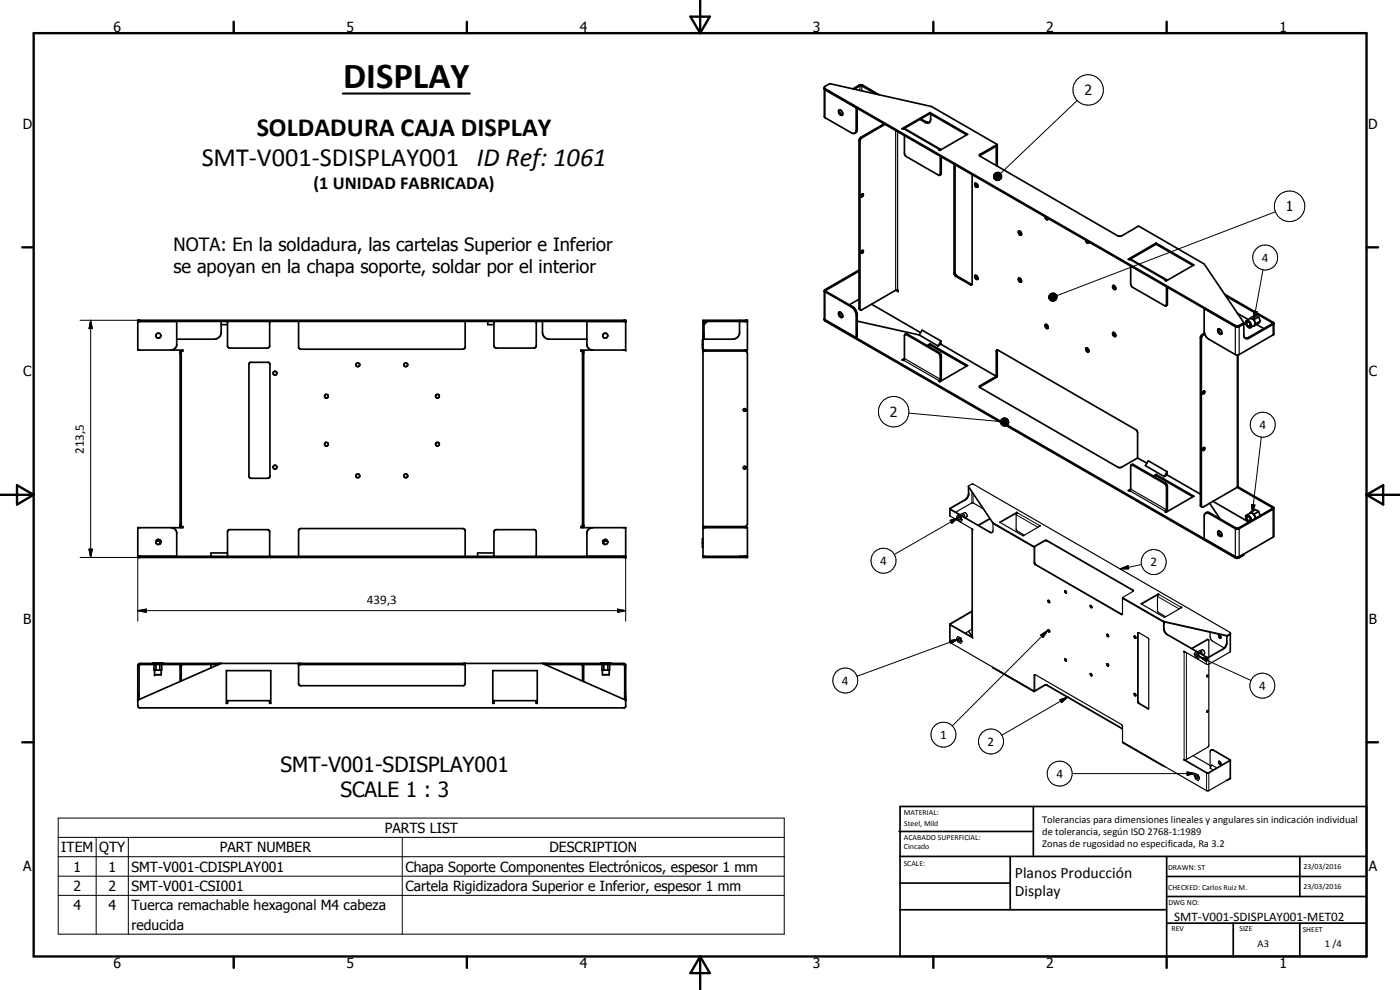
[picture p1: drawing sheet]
<svg xmlns="http://www.w3.org/2000/svg" width="420mm" height="297mm" viewBox="0 0 420 297" stroke-linecap="round" stroke-linejoin="round" font-family="sans-serif">
<g fill="none" stroke="#000" stroke-width=".51">
<path d="M247.4 26.2l.2 .4 123.1 71.1 .8 .1 1.8-1M247.4 26.2l.1 9 8.1 4.7 .4 .1 .6-.1 .4-.6v-7l-9.4-5.4M247.4 26.6l.2 .3M247.4 26.2l.2-.3 1.4-.8 30.6 6.9 19.7 11.3M247.6 26.9l123.1 71.1M251.8 33a1.08 1.08 0 0 1 1 1.5 .99 .99 0 0 1-1-.4 .99 .99 0 0 1 0-1.1zM252 33a1.21 1.21 0 0 0 .8 1.5M255.9 26.7l1.9-1.1 .8-.2 5.3 3M256.4 26.8l2.1-1.1 4.4 2.5M257.2 32.4v6.5l-.1 .6-.6 .5M265.4 37.1l-7.1 4.1-.5 1v50.3l.5 .5M265.6 37.3l-7 4.1-.5 .8v50.6l.2 .2"/>
<path d="M271.2 38.7l.4-.1 10.7 6.2M276.1 35.8l1.8 1 1.1-.1M276.4 35.7l1.9 1h.6M279.1 33.8v.3M279.1 33.8l11.3 6.5-8.3 4.8-.3-.1 .5-.2M279.1 33.8l-8.4 4.8 .5 .1M279.1 34.1l-7.9 4.6M279.1 34.1l11 6.4M279.3 34.2v1.8l-.3 .7M258.6 58.3l.4-.1a.53 .53 0 0 1 0 .5 .53 .53 0 0 1-.5 .3zM258.8 58.2l-.4 .6M271.4 40.6v5.4l.3 .7 10.1 5.9h.2"/>
<path d="M282.2 46.9v5.5l-.2 .2M282.3 44.8l.1 .1M282.5 47v5.2l-.5 .4M286.3 49.3v32.7l.6 1 4.4 2.5 .4-.1v-.3v-32.7M286.6 49.4v32.4l.6 1 4.5 2.5M292.6 55a.71 .71 0 0 1 .7 .4 .71 .71 0 0 1-.1 .8l-.5-.3zM292.8 55l.1 .6 .5 .4M294 46.7l41.6 24.2 1-.1 5.1-3 19.7 11.4 11.9 17.6M294 46.8l5.3-3.1-.3 .1v5.9M299.3 43.3v6.6M299.3 43.3l-5.1 3-.2 .4M258.8 75.1l-.4 .7"/>
<path d="M259 75.1l-.5 .3-.1 .4M259 75.1v.1M259 75.2a.53 .53 0 0 1-.5 .7l-.1-.1M305.8 69.3a.79 .79 0 0 1 .6 1.2 .8 .8 0 0 1-.6-1.2zM305.9 69.3l.1 .7 .5 .4M313.6 65a.71 .71 0 0 0 .9 .8M314 65.2l.5 .6M314.6 65.6l-.1 .2M325.8 72.1l.5 .8h.4l.1-.3M326.2 72.3l.6 .5M339.3 79.8v5.4l.3 .7 10.1 5.9h.2M347 72.9v.4"/>
<path d="M347 72.9l11.3 6.6-8.4 4.8-.2-.2 .5-.1M347 72.9l-8.4 4.9 .3 .1 .5-.1 10.8 6.2M347 73.3l-8 4.6M347 73.3l11 6.3M41.3 96.1h146.5v8.9h-13.5v.3h.9v52.7h-.9v.3h13.5v9h-146.5v-9h13.6v-.3h-.9v-52.7h.9v-.3h-13.6zM41.3 96.4h146.5M53 96.4v7.2a1.8 1.8 0 0 1-1.6 1.4M66.4 96.4v3.3a2 2 0 0 1-2 2.1h-11.4M66.4 97.4h1.9M68.3 96.4v7.5l.6 .5 11.7-.1 .3-.4v-7.5M89.6 96.4v7.9l.6 .5h48.7l.6-.4 .1-.3v-7.7M146.4 96.4v1h1.8"/>
<path d="M148.2 96.4v7.4l.3 .4 .4 .2 11.7-.1 .3-.5v-7.4M162.8 96.4v3.3a2 2 0 0 0 2 2.1h11.3M176.1 96.4v6.9a1.73 1.73 0 0 0 1.7 1.7M211 96.4h13.3M211.3 96.4v5.4M212.3 96.4l-1 1M221.9 96.1v4a2.09 2.09 0 0 1-1.9 1.7h-9M247.4 87.2v8.8l.2 .3 123.1 71.1h1.2l1.4-.9v-.3l-1.4 .8M247.4 87.2l8.2 4.9a3.6 3.6 0 0 1 1.4 2.2v7M247.4 95.6l.2 .4M247.6 96l9.4 5.3M247.6 96l123.1 71"/>
<path d="M251.8 93.7a1.13 1.13 0 0 1 1.1 1.4 .9 .9 0 0 1-1.1-.3 .9 .9 0 0 1 0-1.1zM252 93.6a1.27 1.27 0 0 0 .8 1.5M257.2 96.4l18.7 4.1M257.8 81.4l-10 5.7 .1 .3 7.9 4.6a3 3 0 0 1 1.4 2.4v6.8l-.2 .1M257.8 81l-10.2 5.9-.2 .3M257.8 89.8l-2.9 1.6M261.6 91.3l14.7 8.5M268.8 87.1h.6l.1 .4zM268.8 87.1l-10.5 5.9M292.6 82.7l.1-.1a.74 .74 0 0 1 .7 .4 .74 .74 0 0 1-.2 .9 .89 .89 0 0 1-.6-1.2zM292.8 82.6l.1 .7 .5 .4M305.7 83.5a.72 .72 0 0 1 .7 .4 .72 .72 0 0 1 0 .8 .8 .8 0 0 1-.7-1.2z"/>
<path d="M305.9 83.4a.9 .9 0 0 0 .6 1.1M313.9 97.3a.66 .66 0 0 0-.1 .8 .66 .66 0 0 0 .7 .4M313.9 97.3l.5 .3 .1 .9M313.9 97.3a.92 .92 0 0 0 .6 1.1M334 85.7a.74 .74 0 0 1 .7 .3 .74 .74 0 0 1 0 .9l-.7-.5zM334 99.8l.1-.1a.86 .86 0 0 1 .6 1.3l-.7-.5zM334.2 85.6v.5l.6 .6M334.2 99.7a1 1 0 0 0 .6 1.1M350.1 86v5.4l-.2 .4M350.2 84l.1 .1M350.3 86.2v5.2l-.4 .4M361.5 100l.6 1.2 .7 .6 7.9 4.6 .8 .1"/>
<path d="M361.5 100l-1 .6-.3 .7v50.3l.5 .5M365.6 98.7a1.04 1.04 0 0 1 1 1.5 .99 .99 0 0 1-1-.4 .99 .99 0 0 1 0-1.1zM365.8 98.7a1.18 1.18 0 0 0 .8 1.5M367.5 88.3l14.5 8.4 .3 .3M367.9 88.8l14 8.1-7.2 4.4-1 .1M370.7 98l-9.3-5.4 .1 7.4M371.4 94l3.2 1.9M371.4 94.1l.1 .1M373.3 96.8v3.9a1.02 1.02 0 0 0 .6 .9 1.02 1.02 0 0 0 1.1-.2l7.3-4.4M373.3 97.2l-1.6 .8h-1M374 96.3a1.04 1.04 0 0 1 1.5 1.1 .59 .59 0 0 1-.1 .8 .59 .59 0 0 1-.8-.1 1.42 1.42 0 0 1-.6-1.8zM374.2 96.6a.75 .75 0 0 1 .9 .4 .75 .75 0 0 1-.2 1 1.02 1.02 0 0 1-.7-1.4z"/>
<path d="M375.4 95.3l.8 .6 .4 .6M375.4 95.3l-.3 .3M376.2 97.8h.1M376.3 95.9l-.9-.4-1.3 .7M376.3 95.9l.3 .6M376.6 97.5l-1.3 .8M376.6 96.5v1M376.6 96.5l.2 .7M376.6 97.5l-.3 .3M376.8 97.2l-.2 .3M377.1 97.4l2.2 1.2M377.7 95.1l-.9-.6-1.4 .8"/>
<path d="M377.7 95.1l.5 1.3M377.7 95.1l-1.4 .8M378.2 96.4l-.5 .6-1.4 .8M378.2 96.4l-1.4 .8M382.3 97l-.1 3.4-10.7 6.1M54.4 105.3v52.7M74.9 108.9l.3-.2h5.3l.5 .6v33.5l-.2 .5-.5 .2h-5l-.6-.5v-33.8zM174.8 105.3v52.7M210.8 103.3h.2M211 105h13.3v-8.9h-13.3v71.2h13.3v-9h-13.3M211 105.3h12.6l.5 .2 .2 .5v51.5l-.5 .5h-12.8M211 102.2l-.2-.2v2.7l.2-.2"/>
<path d="M211.3 105v.3M271.6 100.3l.4 .1 10 5.9 .2 .4v7.2l-.4 .4 .3 .2M271.6 100.3l.7-.1 9.8 5.7 .2 .3 .2 .4v7.2l-.5 .7M271.6 100.3l-.2 .4v7l-.2 .4-.5-.1 .7-.4M275.9 100.5l.8-1.4 5.7 3.2M275.9 100.5l5.6 3.3M279.1 103.5l-.6 .3M279.1 103.2l-.9 .5M279.1 103.2l11.3 6.5-8.3 4.8M279.1 103.2v.3M279.1 103.5l11 6.4M282.4 103.3l16.6 9.6"/>
<path d="M282.4 102.3l-.9 1.5M282.4 103.3l-.9 .5M282.4 102.3v1M294 116.1l41.6 24.2h.9l4.9-2.9M299 112.9v-7.5l.4-.4 41.6 24 .4 .7v7.7M299 112.9l.3-.2-5.2 3-.1 .4M299.3 105v8.1l-5.3 3.1M325.9 104.5a.69 .69 0 0 1 .8 .3 .69 .69 0 0 1-.2 .9l-.6-.6zM326.2 104.4l.1 .7 .5 .4M361 117.6l.3-.3a.41 .41 0 0 1 .2 .6 .41 .41 0 0 1-.6 .1zM361.3 117.3l-.4 .7M361.6 100.2l-.8 .6-.3 .7v50.3l.2 .3"/>
<path d="M371.5 106.5v39.5M339.5 139.5h.3l9.7 5.6 .4 .4 .2 .6v6.9l-.4 .5 .2 .2M339.5 139.5l.7-.1 9.9 5.8 .2 .6v7.2l-.4 .7M339.5 139.5l-.2 .4v6.9M341.4 137.4l2.8 1.6M361.2 134.3a.43 .43 0 0 1 .4 .5 .43 .43 0 0 1-.5 .4l-.2-.3zM361.3 134.3l-.1 .4-.3 .3M51.4 158.3a1.8 1.8 0 0 1 1.6 1.4v7.2M177.8 158.3a1.73 1.73 0 0 0-1.7 1.7v6.9M211.3 158v.3M338.6 147.2l.7-.4-.4 .5zM347 142.7l-.6 .3"/>
<path d="M347 142.4l-.9 .4M347 142.4l11.3 6.5-8.4 4.8M347 142.4v.3M347 142.7l11 6.4M350.3 142.5l9.9 5.8M350.3 141.5l-.9 1.5M350.3 142.5l-.9 .5M350.3 141.5v1M350.3 141.5l-5.7-3.2-.9 1.4 5.7 3.3M363 151l3.2 4.7M364 150.4l10.8 6.2a1.46 1.46 0 0 1-.7-2M365.6 159.4a1.05 1.05 0 0 1 1 1.5 1.03 1.03 0 0 1-1-.4 1.03 1.03 0 0 1 0-1.1z"/>
<path d="M365.8 159.3a1.21 1.21 0 0 0 .8 1.5M371.3 146.2l10.5 6.1M371.3 146.2l-10.2 5.9h-.4M371.5 146l10.5 6.1 .3 .3M371.5 146l-.2 .2M374.1 154.6a1.42 1.42 0 0 1 1.5 1.6M374.2 155a.89 .89 0 0 1 .9 .4 .89 .89 0 0 1 0 .9 1.03 1.03 0 0 1-.9-1.3zM375.4 153.7l.4 .3M375.4 153.7l-.3 .3M375.8 154l-.6-.1-1.1 .7M375.8 154l.8 .9M375.8 154l.5 .3"/>
<path d="M376.3 154.3l.3 .6M376.6 154.9l.1 .6M376.6 154.9l.2 .6M377.7 153.5l-.9-.6-1.4 .8M377.7 153.5l.5 1.2M377.7 153.5l-1.4 .8M381.8 152.3h.1M381.8 152.3v.3l-10.3 5.9h-.5l-8.1-4.7-.6-.1-.5 .3M382.3 152.4l-.1 8.7-10.3 5.9M382.3 152.4l-.3 .4-10.7 6-8.5-4.7a.89 .89 0 0 0-1-.1 .89 .89 0 0 0-.4 .9v6.8l9.3 5.3M41.3 166.9h146.5M46.8 162.6a.65 .65 0 0 1 .9-.3 .65 .65 0 0 1 .3 .9"/>
<path d="M47.3 161.9h.5M47.4 161.9a.75 .75 0 0 0-.6 1 .75 .75 0 0 0 1.2 .3M47.5 161.9l.8 .6M47.6 161.9h.2M47.8 161.9l.5 .6M48 162.1l.3 .4M48.3 162.5l-.3 .7M68.3 166.9v-7.5l.4-.5 11.9 .1 .3 .4v7.5M68.3 165.9h-5v1M89.6 166.9v-7.8l.6-.5h48.7l.4 .1 .3 .6v7.6M148.2 166.9v-7.3l.5-.7 11.9 .1 .3 .6v7.3M148.2 165.9h-4.9v1"/>
<path d="M181.1 162.1l-.2 .3M181.4 161.9h.5M181.5 161.9l-.4 .2M181.6 161.9l-.7 .5M181.7 161.9h.2M181.9 161.9a.74 .74 0 0 1 .4 1 .74 .74 0 0 1-.9 .4 .74 .74 0 0 1-.5-.9M182.4 162.6a.65 .65 0 0 0-.9-.3 .65 .65 0 0 0-.2 .9M210.8 162.9h.2M211 166.9h13.3M211 161.7l-.2-.1v2.7l.2-.2M221.9 166.9v.4M370.7 167h1.2"/>
<path d="M41.6 199.3l.5-.2h145l.7 .5v12.3l-.5 .5h-145.4l-.6-.6v-12zM46 199.1l-.2-.2h3.1l-.1 .2M46.2 199.4v1.7h2.3v-1.7M46.6 198.9l.1 .2M46.8 199.4v1.7M48 199.4v1.7M48.2 198.9l-.1 .2M54.1 199.4l-.1 5.1M54.7 199.4l-.3 .2v4.7M63.3 199.4v1M65.6 199.4h-23.7l-.2 .2v10.3M66.4 199.1l-25.1 11"/>
<path d="M89.6 199.1v6.1l.5 .5h49l.5-.6v-6M89.6 199.4h50M162.8 199.1l25 11M163.6 199.4h23.7l.2 .4v10.1M174.4 199.4l.4 .4v4.5M175 199.4l.2 5.1M180.4 199.1l-.1-.2h3l-.1 .2M180.7 199.4v1.7h2.3v-1.7M181 198.9l.1 .2M181.2 199.4v1.7M182.4 199.4v1.7M182.6 198.9l-.1 .2"/>
<path d="M46.4 201.1v1.3h2v-1.3M67.9 201.2h13.4v9.8h-.4v-.8h-12.6v.8h-.4zM147.9 201.2h13.3v9.8h-.3v-.8h-12.7v.8h-.3zM180.8 201.1v1.3h2v-1.3M269.8 249.5h40.3M270.1 242h140v45h-140zM270.1 257h140M303.2 257v16M310.1 242v15M350.1 257v30M390.1 257v12M270.1 265h33.1"/>
<path d="M270.1 273h80M350.1 277h60M350.1 269h60M350.1 263h60M370.1 277v10M390.1 277v10"/>
<circle cx="47.5" cy="100.7" r=".76"/>
<circle cx="82.5" cy="112" r=".58"/>
<circle cx="97.9" cy="118.9" r=".58"/>
<circle cx="107.4" cy="109.4" r=".57"/>
<circle cx="121.8" cy="109.4" r=".57"/>
<circle cx="131.3" cy="118.9" r=".57"/>
<circle cx="181.7" cy="100.7" r=".76"/>
<circle cx="98" cy="133.3" r=".57"/>
<circle cx="131.3" cy="133.3" r=".56"/>
<circle cx="223.5" cy="123" r=".4"/>
<circle cx="82.5" cy="140.2" r=".57"/>
<circle cx="107.4" cy="142.8" r=".58"/>
<circle cx="121.8" cy="142.8" r=".58"/>
<circle cx="223.5" cy="140.3" r=".41"/>
</g>
<g fill="#000">
<circle cx="68.3" cy="96.4" r=".25"/>
<circle cx="80.9" cy="96.4" r=".25"/>
<circle cx="148.2" cy="96.4" r=".25"/>
<circle cx="160.9" cy="96.4" r=".25"/>
<circle cx="187.8" cy="96.4" r=".25"/>
<circle cx="187.8" cy="96.1" r=".25"/>
<circle cx="54.4" cy="105.3" r=".25"/>
<circle cx="187.8" cy="105" r=".25"/>
<circle cx="211" cy="105" r=".25"/>
<circle cx="211" cy="101.8" r=".25"/>
<circle cx="211" cy="105.3" r=".25"/>
<circle cx="54" cy="158" r=".25"/>
<circle cx="54.4" cy="158" r=".25"/>
<circle cx="174.8" cy="158" r=".25"/>
<circle cx="175.2" cy="158" r=".25"/>
<circle cx="187.8" cy="158.3" r=".25"/>
<circle cx="211" cy="158.3" r=".25"/>
<circle cx="211" cy="158" r=".25"/>
<circle cx="288.3" cy="154.9" r=".18"/>
<circle cx="289.6" cy="155.2" r=".18"/>
<circle cx="305.2" cy="153.9" r=".18"/>
<circle cx="187.8" cy="167.3" r=".25"/>
<circle cx="187.8" cy="166.9" r=".25"/>
<circle cx="211" cy="166.9" r=".25"/>
<circle cx="347.6" cy="178.4" r=".18"/>
<circle cx="89.6" cy="199.4" r=".25"/>
<circle cx="89.6" cy="199.1" r=".25"/>
<circle cx="288.3" cy="191.4" r=".18"/>
<circle cx="41.3" cy="210.1" r=".25"/>
<circle cx="46.4" cy="202.4" r=".25"/>
<circle cx="68.3" cy="210.2" r=".25"/>
<circle cx="80.9" cy="210.2" r=".25"/>
<circle cx="148.2" cy="210.2" r=".25"/>
<circle cx="160.9" cy="210.2" r=".25"/>
<circle cx="187.8" cy="210.1" r=".25"/>
<circle cx="355.5" cy="227.9" r=".18"/>
<circle cx="359.6" cy="232.6" r=".18"/>
</g>
<g fill="none" stroke="#000" stroke-width=".35">
<path d="M247.6 26.6v8.7M257.2 38.9l-.2 .2M258.1 25.8v1.3M258.6 25.8v1.5M268.8 39.2v47.9M269.4 39.5v47.6M271.2 38.7l10.7 6.3M277.9 36.5l-.3 .2M257.8 42.2l.3 .1M258.3 41.2l.3 .2M282.5 52.1l-.3 .1M294.2 46.3v.3"/>
<path d="M339 77.9l10.8 6.3M247.6 86.9l.3 .2v.3l-.3 .1v8.8M255.8 92l-.2 .1M257.2 94.4l-.2 .2M257.8 92.5l.3 .1M286.6 81.8l-.3 .2M287.2 82.8l-.3 .2M291.5 85.3l-.3 .1M350.3 91.2l-.2 .2M370.7 97.7v8.7M371.9 97.7v8.7M381.8 96.8v.4"/>
<path d="M382 97.3v3.2M271.2 108.1l10.7 6.3M271.4 107.6l10.8 6.2 .3-.2M272.3 100.2l-.3 .2M281.9 105.8l-.3 .2M282.5 106.8l-.3 .1M294.2 115.7v.3M299.3 105.2l-.3 .2M360.2 101.3l.3 .2M360.8 100.3l.3 .2M371.3 106.6v39.6M374.7 101.3l.3 .1"/>
<path d="M340.2 139.4l-.3 .2M285 152.7l12.4 7.2 .6-.4v-2.7M285 152.7l.1 2.1 6.8 4v.2l-.2-.3M287.6 155.1h.3l.3 .3v.6l-.6-.4zM288.2 154.4l.5-.3 .6 .3M288.3 154.9l-.8-.4-.4 .6 .4 1 .8 .5 .4-.6M288.3 154.9l.4 1.1M288.8 154.1l.6-.3a.8 .8 0 0 1 .8 .6 .8 .8 0 0 1-.5 .9M289.3 154.4l.3 .8M289.3 154.4l-.6 .4M289.6 155.2h.1M290.6 145.8v2.5l-.6 1.3-5 3.1"/>
<path d="M290.6 146l7.4 11.1 12.3 7.1M290.6 145.8l1-.5h.6l77.1 44.5-.1 5.8-6.4 3.7M290.6 145.8l7.4 11M290.8 146.3v2.1a2.1 2.1 0 0 1-1.1 1.6l-4.4 2.7 11.9 6.9 .6 .1M291.7 158.7v32.3M291.7 158.7h.1M295.1 152.7l-3.2-1.9-5.1 2.9M297 155.6l-3.4 1.9M297.1 155.7l-3.3 1.9M298 156.8l12.3 7.2M305.2 153.7l-5.2 3 7.1 4.1 5.2-3.1-.2-.1M305.2 153.7l.2 .1-.4 .5v4.6l.3 .4 2.1 1.3"/>
<path d="M305.2 153.7v.2l-5 2.9M312.1 157.6l-.4 .5M312.1 157.6v.3M339 147.2l10.8 6.4M339.3 146.8l10.8 6.2 .2-.2M349.8 144.9l-.3 .2M350.3 146l-.2 .1M360.2 151.6l.3 .2M363.1 153.9l-.3 .2M371 158.5l-.3 .1v8.8M371.6 158.5l.3 .1v8.8M382 152.1l-.2 .2v.3l.2 .2v8.4"/>
<path d="M310.3 164.2l.2-.1v4.8l.4 .5 25.9 14.9M310.3 164v4.9l.3 .5 25.9 15h.3M310.3 164l3.2-1.9h.7l25.9 15v.3l-3.2 1.9M310.3 164.2l3.2-1.9h.7l26 15M319.6 177.2l.4 .2 .1 .5-.5-.2zM319.7 177.2l.4 .7M336.9 179.3l-.1 5.1M336.9 179.5l12.3 7.1 19 4.3 1.1-.7M336.9 179.3l12.3 7.1M347.6 178.2l-5.2 2.9 7.1 4.2 5.2-3.1h-.2M347.6 178.2l.2 .1-.4 .5v4.7l2.4 1.5M347.6 178.2l-5 3.1"/>
<path d="M285 187.4l6.9 4v-.2M285.2 187.3l.1 .1M285.3 187.4l6.6 3.8M287.6 191.6l.6 .3v.4a.51 .51 0 0 1-.6-.1 .51 .51 0 0 1 0-.6zM288.3 191.4l.4 1.1M288.3 191.4l-.8-.4-.4 .5 .4 1.1 .8 .4 .4-.5M290.6 189.4l1.1 1.7M290.7 189.4l1 1.4M291.7 183.4l-6.6 3.8-.1 5.5 25.3 14.6M291.7 183.5l-6.5 3.8M291.7 191l.1 .1M291.7 188.8l-2 1.1"/>
<path d="M291.8 191.1l.1 .1M291.8 191.1v.1M314.5 180.1l.4 .1 .1 .6a.47 .47 0 0 1-.5-.2 .47 .47 0 0 1 0-.5zM314.5 188.9l.4 .2 .1 .5a.45 .45 0 0 1-.5-.1 .45 .45 0 0 1 0-.6zM314.7 180.1l.3 .7M314.7 188.9l.3 .7M319.7 197.6l.4 .7M319.7 197.6l.4 .4v.3M319.7 197.6l-.1 .5 .5 .2M327.3 181.6l.1 .4 .3 .3M327.3 181.6l-.2 .4 .3 .3h.3M327.3 181.6l.4 .4v.3"/>
<path d="M332.1 199.2a.41 .41 0 0 1 .6 .2 .41 .41 0 0 1-.2 .5zM332.3 190.3l.4 .7M332.3 199.1l.4 .7M332.7 191l-.1 .1M332.7 190.9l-.2-.5a.34 .34 0 0 0-.4 .3 .34 .34 0 0 0 .4 .4h.1M332.7 190.9v.1M340.4 190.8l.4 .2 .1 .5a.49 .49 0 0 1-.5-.2 .49 .49 0 0 1 0-.5zM340.5 190.8l.4 .6M341.6 189.8l-.2 .2v20.5l.4 .6 2.7 1.6 .3-.1M341.6 189.8l2.8 1.5 .4 .5v20.8M341.6 189.8v20.6l.2 .5 3 1.7M349.2 186.4v2.5l.8 1.4 12.4 7.1 5.4-3.2 .4-1v-2.5"/>
<path d="M349.2 186.4l19 4.3M349.4 186.6l.1 2.4 .7 1.2 12.2 7 5-2.9 .7-1.2v-2.3M349.6 186.7l-.2 .4M354.5 182.2l-.4 .4M354.5 182.2v.2M355.3 195.6v-.2l6.8 3.9h.7M355.3 195.6l.5 .1M355.5 195.5l-.2 .1M358.8 196.3a.49 .49 0 0 1 .6 .2 .49 .49 0 0 1 0 .6l-.4-.2zM359.4 195.6l.6-.4 .6 .4M359.6 196.1l-.8-.5-.4 .6 .4 1.1 .8 .4 .4-.6M359.6 196.1l.4 1"/>
<path d="M359.6 196.1h.1M360.1 195.3l.5-.3a.77 .77 0 0 1 .9 .6 .77 .77 0 0 1-.5 .9M360.6 195.6l.3 .8M360.6 195.6l-.5 .3M360.9 196.4h.1M362.7 191.9l.1 5.2M362.7 191.9l-4.9 2.7M362.7 191.9h-.4l-4.7 2.6M362.8 199.3v24.4l-.4 .5-6.3 3.7-.8-.1v.2M363.2 189.7v1.6l.5 .9 3.7 2.2M365.7 190.5a.54 .54 0 0 1 .7 .4 .54 .54 0 0 1-.2 .6l-.5-.4zM365.9 190.5v.4l.5 .5"/>
<path d="M369.3 190l-1.1 .7M297.8 200.1l.2 .3M298 200.2v.2M298 200.4l12.3 7.2M310.3 207.6v-5l.3-.2 26 15 .3 .6v4.8l12.3 7.2M310.3 207.6l3.2-1.9h.7l22.7 13.1M310.3 207.3l3.2-1.8h.7l22.7 13.1M310.5 202.4v4.9h-.2M327.2 202.1a.42 .42 0 0 1 .5 .2 .42 .42 0 0 1-.2 .5l-.4-.4zM327.3 202.1l.4 .6M340.4 208.1l.4 .2 .1 .5a.49 .49 0 0 1-.5-.2 .49 .49 0 0 1 0-.5zM340.5 208l.4 .7"/>
<path d="M362.4 202.6h.2l-.1 .4h-.3M362.4 213.1l.2 .1-.1 .4h-.3M362.4 202.6l-.2 .4M362.4 213.1l-.2 .5M336.9 222.6l25.2 14.6h.7l6.3-3.6M349.2 229.7v.3M349.2 230l.6 .1M355.3 228l6.9 4h.5l6.6-3.9M358.1 226.7l5.1 3M358.9 232.7a.45 .45 0 0 1 .5 .3 .45 .45 0 0 1-.2 .6l-.4-.5zM359.6 232.6l.4 1M359.6 232.6l-.8-.5-.4 .6 .4 1 .8 .5 .4-.6"/>
<path d="M363.4 225l.6 .1 5.1 3-6.7 3.8-6.9-4-.2 .1M363.4 225l.7-.1 5.2 3.1v5.6M363.4 225l-.2 .4v4.5l.2 .1M365.2 230.4l-1.5-.9-.5 1 .9 .5M365.7 228.5a.52 .52 0 0 1 .7 .3 .52 .52 0 0 1-.2 .6l-.5-.4zM365.9 228.4l.1 .6 .4 .3M368 234.2h.2M369.1 233.6l-.9 .6M369.3 233.6l-1.1 .6M369.3 233.3l-.2 .3M369.3 233.6h.1"/>
</g>
<g fill="none" stroke="#000" stroke-width=".3">
<path d="M323.3 30.1l-23 22M298.2 52.8l.3 1zM298.2 53l.3 .8zM298.2 52.5l.3 1.3zM298.2 53.3l.3 .5zM298.4 52.3l.1 1.5-.3-1.3zM298.4 53.6l.1 .2zM298.5 53.8l.4 .3zM298.5 53.8l.7 .3zM298.5 53.8l1 .3zM298.5 53.8l1.3 .3zM298.5 53.8l1.5 .2z"/>
<path d="M298.5 53.8h1.7l-.2 .2zM298.5 53.8l1.9-.2-.2 .2zM298.5 53.8l2.1-.4-.2 .2zM298.5 53.8l2.1-.6v.2zM298.5 53.8l2.1-.9v.3zM298.5 53.8l2.1-1.2v.3zM298.5 53.8l2.1-1.4v.2zM298.5 53.8l1.9-1.6 .2 .2zM298.5 52.1v1.7l-.1-1.5zM298.7 51.9l.2-.2-.4 2.1zM298.7 51.9l-.2 1.9v-1.7zM298.9 51.7h.3l-.7 2.1z"/>
<path d="M299.2 51.7h.3l-1 2.1zM299.5 51.7h.3l-1.3 2.1zM299.8 51.7l.2 .1-1.5 2zM300 51.8l.2 .1-1.7 1.9zM300.2 51.9l.2 .3-1.9 1.6zM382.8 63.5l-65.6 25.2M24 96.1h18.1M27.2 96.1l.5 2.5h-1zM27.2 96.1v71.2M314.8 89.1l.1 .5zM314.8 89.3l.1 .3zM314.8 88.8l.1 .8z"/>
<path d="M314.9 89.6l.3 .4zM314.9 89.6l.5 .6zM314.9 89.6l.7 .7zM314.9 89.6l1 .8zM314.9 89.6l1.2 .8zM314.9 89.6l1.5 .7-.3 .1zM314.9 89.6l1.7 .6-.2 .1zM314.9 89.6l2 .5-.3 .1zM314.9 89.6l2.1 .3-.1 .2zM314.9 89.6h2.2l-.1 .3zM314.9 89.6l2.3-.2-.1 .2zM314.9 89.6l2.4-.5-.1 .3z"/>
<path d="M314.9 89.6l2.3-.8 .1 .3zM314.9 89.6l2.2-1 .1 .2zM314.9 89.6l2.1-1.3 .1 .3zM314.9 89.6l1.9-1.4 .2 .1zM314.9 89.6l1.7-1.6 .2 .2zM314.9 89.7h2.2M314.9 89.5h2.3M314.9 88.6v1zM315.1 88.3l.2-.2-.4 1.5zM315.1 88.3l-.2 1.3zM315.3 88.1l.2-.1-.6 1.6zM315.5 88l.3-.1-.9 1.7z"/>
<path d="M315.8 87.9h.2l-1.1 1.7zM316 87.9h.3l-1.4 1.7zM316.3 87.9l.3 .1-1.7 1.6zM376.2 93.3l1.1 .2-1 2.4zM379 80.9l-2.7 15M272.7 124l27.5 2.5M300.2 126.6l2.5 .1-2.4 .2zM300.2 126.8h2.5M300.3 126.4l2.4 .3-2.5-.1zM300.3 126.9l2.4-.2-2.4 .5zM300.3 126.1l2.4 .6-2.4-.3zM300.3 127.2l2.4-.5-2.2 .7z"/>
<path d="M300.5 125.9l2.2 .8-2.4-.6zM300.5 127.4l2.2-.7-2 .9zM300.6 125.7l.3-.2 1.8 1.2zM300.6 125.7l2.1 1-2.2-.8zM300.7 127.6l2-.9-1.8 1zM300.9 125.5l.2-.1 1.6 1.3zM300.9 127.7l1.8-1-1.6 1.1zM301.1 125.4h.3l1.3 1.3zM301.1 127.8l1.6-1.1-1.3 1.2zM301.4 125.4h.3l1 1.3zM301.4 127.9l1.3-1.2-1 1.1zM301.7 125.4l1 1.3z"/>
<path d="M301.9 125.5l.8 1.2zM302.2 125.6l.5 1.1zM302.3 125.7l.4 1zM302.5 126l.2 .7zM302.6 126.2l.1 .5zM302.7 126.7l-1 1.1zM302.7 126.7l-.7 1.1zM302.7 126.7l-.5 .9zM302.7 126.7l-.3 .8zM302.7 126.7l-.2 .6zM302.7 126.7v.3zM378.5 131.1l-2.7 22.9"/>
<path d="M285.1 156.1l2.5-.8-1.9 1.7zM285.1 152.9v2M285.3 152.6v.2M287.6 155.3l-19.2 11.1M289.5 149.9l.2 .1M290.6 148.1l.2 .1M291.7 147.6v3.3M291.9 158.9v32.3M292 148.1v2.8M297.2 159.6l-.2 .1M305 154.4l6.5 3.8M305.3 153.8l6.7 3.9v.2"/>
<path d="M375.6 151.4l1 .2-.8 2.4zM24 167.3h18.1M26.7 164.8h1l-.5 2.5zM41.3 166.9v19.5M187.8 166.9v19.5M310.5 168.8l-.2 .1M310.9 169.4l-.2 .1M313.5 162.1v.2M314.2 162.1v.2M336.2 170.7l2.3-1 .2 1zM340.1 177v.2M342.6 169.4l-6.4 1.3"/>
<path d="M347.4 178.9l6.5 3.8M347.7 178.3l6.7 3.9v.2M41.3 183.2l2.6-.4v.9zM41.3 183.2h146.5M185.3 182.8l2.5 .4-2.5 .5zM285 192.2l2.6-.4-2.2 1.3zM285.1 187.1l.2 .1-.2 .3v5.3M287.6 191.8l-30.4 11.1M291.5 183.4l.2 .2v5.2M312.3 190.5l2.2-1.4-1.5 2.2zM314.5 189.1l-28.7 28.7M336.7 184.3l-.2 .1"/>
<path d="M341.6 189.9l-.2 .1M349.4 188.5l-.2 .1M350.4 190.4l-.1 .1M355.5 195.5l-.1 .1v32.3M356.1 195.8v32.1M360 197.1l2.5 .6-.4 .8zM360 197.1l15.4 7.1M362.1 197.3v2M362.3 191.9h.1M362.8 197.3v2M367.1 194.6l.1 .1M368.1 192.8l.1 .1"/>
<path d="M369.1 190.2v5.4M310.5 202.6h-.2M313.5 205.5v.2M314.2 205.5v.2M318.1 209.9l2.4-.8-1.9 1.7zM320.5 209.1l-19.9 11.5M341.6 210.4l-.2 .1M342 211l-.2 .1M344.6 212.6h-.2M321.8 232.1h37M356.3 231.6l2.5 .5-2.5 .5zM362.3 231.9h-.2v5.3"/>
<path d="M362.6 231.9h.2v5.3M364.2 225l-.2 .1M369.1 227.9l-.1 .1 .1 .3v5.4M17.5 245.4h217.9v34.9h-217.9zM17.5 251.2h217.9M17.5 257h217.9M28.9 251.2v29.1M38.5 251.2v29.1M120.7 251.2v29.1M17.5 262.9h217.9M17.5 268.6h217.9"/>
<circle cx="326.6" cy="27" r="4.6"/>
<circle cx="379.7" cy="77.3" r="3.7"/>
<circle cx="387" cy="61.9" r="4.6"/>
<circle cx="268.2" cy="123.5" r="4.6"/>
<circle cx="379" cy="127.4" r="3.7"/>
<circle cx="265.2" cy="168.2" r="3.8"/>
<circle cx="346.2" cy="168.6" r="3.7"/>
<circle cx="253.7" cy="204.2" r="3.8"/>
<circle cx="378.8" cy="205.7" r="3.8"/>
<circle cx="283.2" cy="220.4" r="3.8"/>
<circle cx="297.4" cy="222.5" r="3.8"/>
<circle cx="318" cy="232.1" r="3.8"/>
</g>
<g fill="none" stroke="#000" stroke-width=".71">
<path d="M10.1 9.9h400v277.1h-400zM70.1 6.5v3.4M140.1 6.5v3.4M207.2 5h5.8l-2.9 4.9zM210.1 0v9.9M280.1 6.5v3.4M350.1 6.5v3.4M6.7 74.2h3.4M410.1 74.2h3.5M.1 148.5h10M5.1 145.6l5 2.9-5 2.9zM410.1 148.5h10"/>
<path d="M410.1 148.5l5-2.9v5.8zM6.7 222.7h3.4M410.1 222.7h3.5M70.1 287v3.4M140.1 287v3.4M210.1 287v10M210.1 287l2.9 5h-5.8zM280.1 287v3.4M350.1 287v3.4"/>
</g>
<g fill="#000">
<path d="M298.5 53.8l.4 .3zM298.5 53.8l.7 .3zM298.5 53.8l1 .3zM298.5 53.8l1.3 .3zM298.5 53.8l1.5 .2zM298.5 53.8h1.7l-.2 .2zM298.5 53.8l1.9-.2-.2 .2zM298.5 53.8l2.1-.6v.2zM298.5 53.8l2.1-.9v.3zM298.5 53.8l2.1-1.2v.3zM298.5 53.8l2.1-1.4v.2zM298.5 53.8l1.9-1.6 .2 .2z"/>
<path d="M300.2 51.9l.2 .3-1.9 1.6zM300 51.8l.2 .1-1.7 1.9zM299.8 51.7l.2 .1-1.5 2zM299.5 51.7h.3l-1.3 2.1zM299.2 51.7h.3l-1 2.1zM298.9 51.7h.3l-.7 2.1zM298.7 51.9l-.2 1.9v-1.7zM298.5 52.1v1.7l-.1-1.5zM298.4 52.3l.1 1.5-.3-1.3zM298.2 52.5l.3 1.3zM298.2 52.8l.3 1zM298.2 53l.3 .8z"/>
<path d="M298.2 53.3l.3 .5zM298.4 53.6l.1 .2zM27.2 96.1l.5 2.5h-1zM314.9 89.6l.3 .4zM314.9 89.6l.5 .6zM314.9 89.6l.7 .7zM314.9 89.6l1 .8zM314.9 89.6l1.2 .8zM314.9 89.6l1.5 .7-.3 .1zM314.9 89.6l1.7 .6-.2 .1zM314.9 89.6l2 .5-.3 .1zM314.9 89.6l2.1 .3-.1 .2z"/>
<path d="M314.9 89.6l2.4-.5-.1 .3zM314.9 89.6l2.3-.8 .1 .3zM314.9 89.6l2.2-1 .1 .2zM314.9 89.6l2.1-1.3 .1 .3zM314.9 89.6l1.9-1.4 .2 .1zM314.9 89.6l1.7-1.6 .2 .2zM316.3 87.9l.3 .1-1.7 1.6zM316 87.9h.3l-1.4 1.7zM315.8 87.9h.2l-1.1 1.7zM315.5 88l.3-.1-.9 1.7zM315.3 88.1l.2-.1-.6 1.6zM315.1 88.3l.2-.2-.4 1.5z"/>
<path d="M315.1 88.3l-.2 1.3zM314.9 88.6v1zM314.8 88.8l.1 .8zM314.8 89.1l.1 .5zM314.8 89.3l.1 .3zM376.2 93.3l1.1 .2-1 2.4zM302.6 126.2l.1 .5zM302.5 126l.2 .7zM302.3 125.7l.4 1zM302.2 125.6l.5 1.1zM301.9 125.5l.8 1.2zM301.7 125.4l1 1.3z"/>
<path d="M301.4 125.4h.3l1 1.3zM301.1 125.4h.3l1.3 1.3zM300.9 125.5l.2-.1 1.6 1.3zM300.6 125.7l.3-.2 1.8 1.2zM300.6 125.7l2.1 1-2.2-.8zM300.5 125.9l2.2 .8-2.4-.6zM300.3 126.1l2.4 .6-2.4-.3zM300.3 127.2l2.4-.5-2.2 .7zM300.5 127.4l2.2-.7-2 .9zM300.7 127.6l2-.9-1.8 1zM300.9 127.7l1.8-1-1.6 1.1zM301.1 127.8l1.6-1.1-1.3 1.2z"/>
<path d="M301.4 127.9l1.3-1.2-1 1.1zM302.7 126.7l-1 1.1zM302.7 126.7l-.7 1.1zM302.7 126.7l-.5 .9zM302.7 126.7l-.3 .8zM302.7 126.7l-.2 .6zM302.7 126.7v.3zM285.1 156.1l2.5-.8-1.9 1.7zM375.6 151.4l1 .2-.8 2.4zM26.7 164.8h1l-.5 2.5zM336.2 170.7l2.3-1 .2 1zM41.3 183.2l2.6-.4v.9z"/>
<path d="M185.3 182.8l2.5 .4-2.5 .5zM285 192.2l2.6-.4-2.2 1.3zM312.3 190.5l2.2-1.4-1.5 2.2zM360 197.1l2.5 .6-.4 .8zM318.1 209.9l2.4-.8-1.9 1.7zM356.3 231.6l2.5 .5-2.5 .5z"/>
</g>
<path d="M300.2 126.6h2.5" fill="none" stroke="#000" stroke-width=".38"/>
<path d="M298.7 51.7v2.1M300.3 127h2.4" fill="none" stroke="#000" stroke-width=".42"/>
<path d="M298.5 53.6h2.1" fill="none" stroke="#000" stroke-width=".34"/>
<path d="M102.9 28.1h38.1" fill="none" stroke="#000" stroke-width=".63"/>
<text font-size="11" x="102.9" y="26.5">DISPLAY</text>
<g font-size="7.9">
<text x="77" y="40.8">SOLDADURA CAJA DISPLAY</text>
<text x="60.5" y="49.7">SMT-V001-SDISPLAY001 ID Ref: 1061</text>
</g>
<g font-size="6.3">
<text x="84.2" y="231.5">SMT-V001-SDISPLAY001</text>
<text x="102.1" y="239.1">SCALE 1 : 3</text>
</g>
<g font-size="5.5">
<text x="94.1" y="56.8">(1 UNIDAD FABRICADA)</text>
<text x="52.1" y="75.4">NOTA: En la soldadura, las cartelas Superior e Inferior</text>
<text x="52.1" y="82">se apoyan en la chapa soporte, soldar por el interior</text>
</g>
<g font-size="4.7">
<text x="304.6" y="263.5">Planos Producción</text>
<text x="304.6" y="268.9">Display</text>
</g>
<g font-size="4.2">
<text x="34" y="9.6">6</text>
<text x="104" y="9.6">5</text>
<text x="174" y="9.6">4</text>
<text x="244" y="9.6">3</text>
<text x="314" y="9.6">2</text>
<text x="384" y="9.6">1</text>
<text x="325.4" y="28.6">2</text>
<text x="6.8" y="38.7">D</text>
<text x="410.6" y="38.7">D</text>
<text x="385.9" y="63.5">1</text>
<text x="7" y="112.9">C</text>
<text x="410.8" y="112.9">C</text>
<text x="267.1" y="125.1">2</text>
<text x="7" y="187.1">B</text>
<text x="410.8" y="187.1">B</text>
<text x="115.5" y="249.9">PARTS LIST</text>
<text x="18.4" y="255.7">ITEM</text>
<text x="29.8" y="255.7">QTY</text>
<text x="65.9" y="255.7">PART NUMBER</text>
<text x="164.9" y="255.7">DESCRIPTION</text>
<text x="7" y="261.4">A</text>
<text x="22" y="261.5">1</text>
<text x="32.6" y="261.5">1</text>
<text x="39.4" y="261.5">SMT-V001-CDISPLAY001</text>
<text x="121.7" y="261.7">Chapa Soporte Componentes Electrónicos, espesor 1 mm</text>
<text x="410.8" y="261.4">A</text>
<text x="22" y="267.3">2</text>
<text x="32.6" y="267.3">2</text>
<text x="39.4" y="267.3">SMT-V001-CSI001</text>
<text x="121.7" y="267.4">Cartela Rigidizadora Superior e Inferior, espesor 1 mm</text>
<text x="22" y="273.1">4</text>
<text x="32.6" y="273.1">4</text>
<text x="39.4" y="273.2">Tuerca remachable hexagonal M4 cabeza</text>
<text x="39.4" y="279">reducida</text>
<text x="34" y="290.4">6</text>
<text x="104" y="290.4">5</text>
<text x="174" y="290.4">4</text>
<text x="244" y="290.4">3</text>
<text x="314" y="290.4">2</text>
<text x="384" y="290.4">1</text>
</g>
<g font-size="3.9">
<text x="378.7" y="78.5">4</text>
<text x="378" y="128.7">4</text>
<text x="25.2" y="136.2" transform="rotate(-90 25.2 136.2)">213,5</text>
<text x="264.1" y="169.5">4</text>
<text x="345.3" y="169.9">2</text>
<text x="110.1" y="181.1">439,3</text>
<text x="252.7" y="205.4">4</text>
<text x="377.9" y="207">4</text>
<text x="282.1" y="221.7">1</text>
<text x="296.4" y="223.8">2</text>
<text x="317.1" y="233.4">4</text>
<text x="352.4" y="276.3">SMT-V001-SDISPLAY001-MET02</text>
</g>
<g font-size="3.1">
<text x="312.7" y="246.8">Tolerancias para dimensiones lineales y angulares sin indicación individual</text>
<text x="312.7" y="250.4">de tolerancia, según ISO 2768-1:1989</text>
<text x="312.7" y="254">Zonas de rugosidad no especificada, Ra 3.2</text>
<text x="377.4" y="284.1">A3</text>
<text x="397.6" y="284.2">1 /4</text>
</g>
<g font-size="2.4">
<text x="271.2" y="244.4">MATERIAL:</text>
<text x="271.3" y="252">ACABADO SUPERFICIAL:</text>
<text x="271.4" y="247.9">Steel, Mild</text>
<text x="271.3" y="254.6">Cincado</text>
<text x="271.2" y="259.7">SCALE:</text>
<text x="350.6" y="260.9">DRAWN: ST</text>
<text x="391.2" y="260.6">23/03/2016</text>
<text x="350.6" y="267">CHECKED: Carlos Ruiz M.</text>
<text x="391.2" y="266.7">23/03/2016</text>
<text x="350.6" y="271.4">DWG NO:</text>
<text x="351.6" y="279.3">REV</text>
<text x="372" y="279.4">SIZE</text>
<text x="391" y="279.6">SHEET</text>
</g>
</svg>
